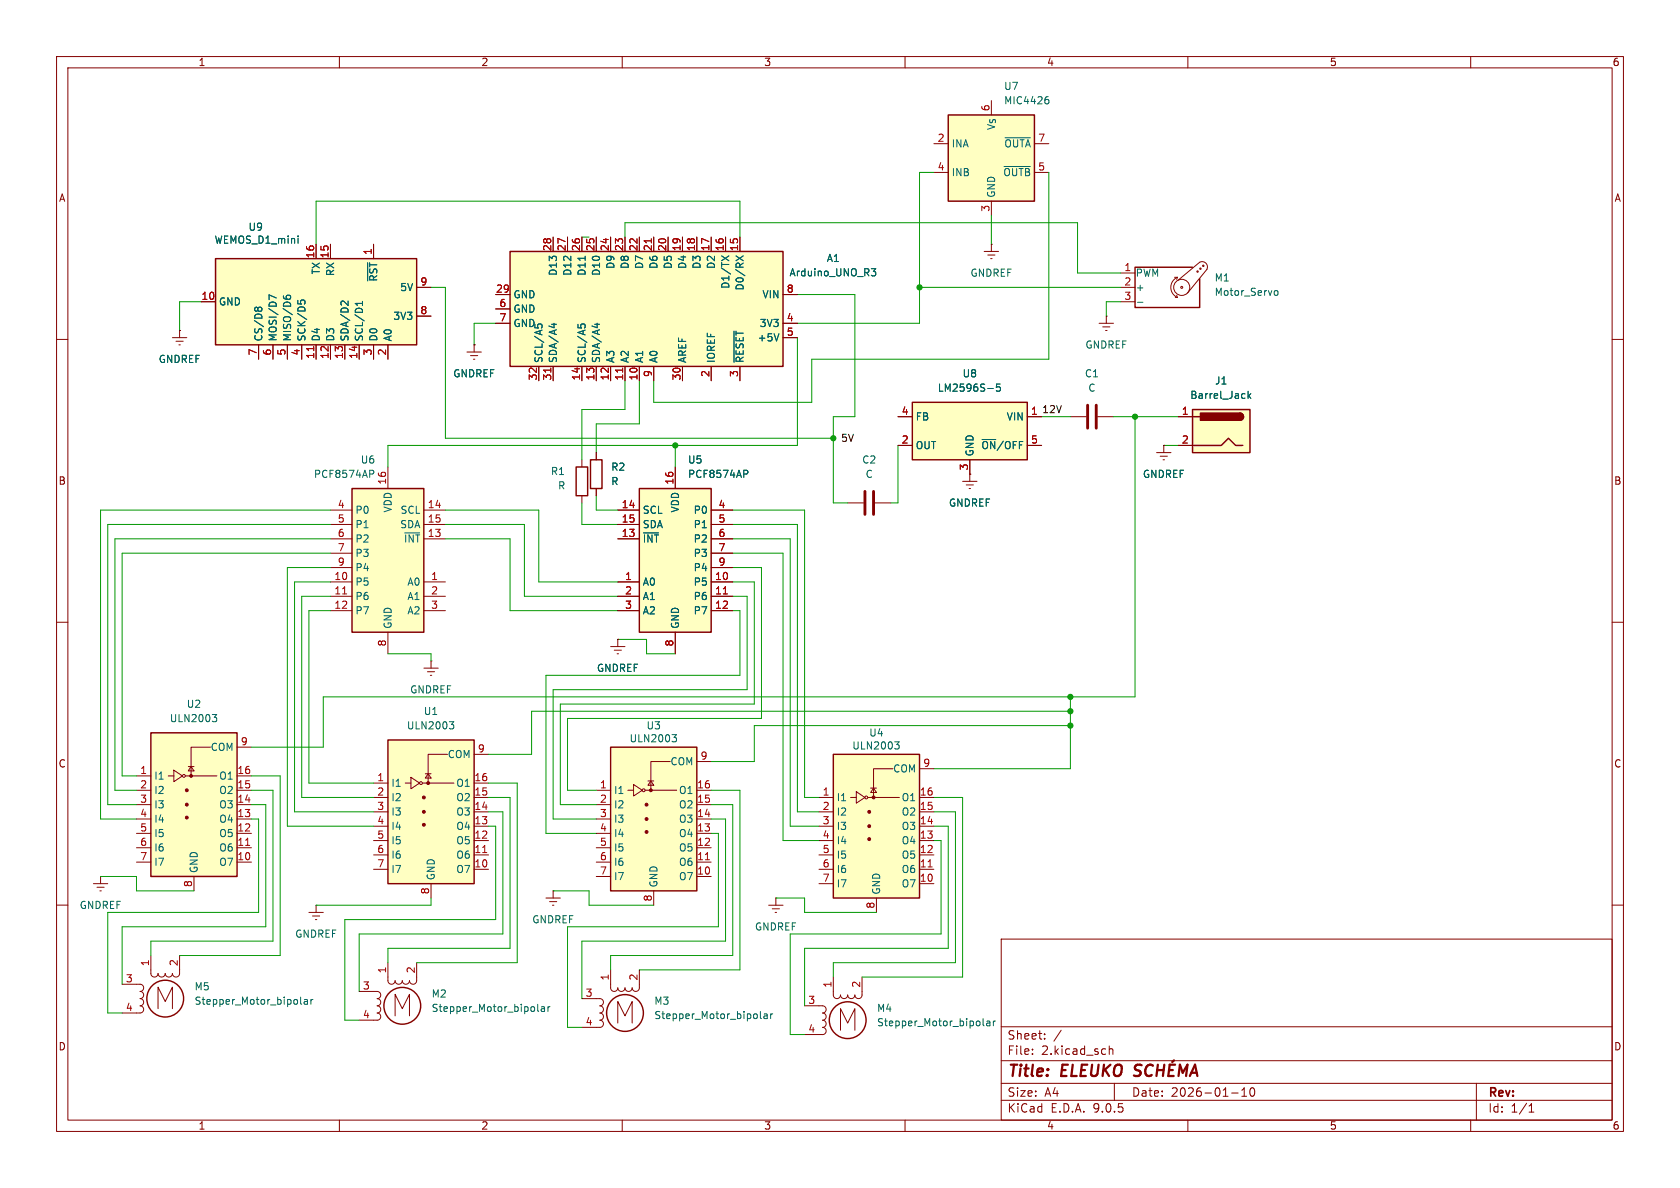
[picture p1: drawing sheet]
<svg xmlns="http://www.w3.org/2000/svg" width="297mm" height="210mm" viewBox="0 0 297 210" stroke-linecap="round" stroke-linejoin="round" font-family="sans-serif">
<g fill="none" stroke="#840000" stroke-width=".18">
<path d="M10 10h277v190h-277zM12 12h273v186h-273zM60 10v2M110 10v2M160 10v2M210 10v2M260 10v2M10 60h2M82.5 62.2h2.6M83.2 62.9h1.3M83.7 63.5h.2M83.8 61h.1"/>
<path d="M83.8 61v1.2M285 60h2M10 110h2M285 110h2M137.2 158.8h.1M137.2 158.8v1.2M10 160h2M135.9 160h2.5M136.5 160.7h1.3M137 161.3h.3M177 166h108v32h-108zM285 160h2"/>
<path d="M60 198v2M110 198v2M160 198v2M177 194.5h108M177 191.5h108M177 187.5h108M177 181.5h108M182.5 186.3v.1M182.5 185.5v.1M184.7 183.6v.1M184.7 182.8v.1M187.6 182.1l-1.3 2"/>
<path d="M196.1 184.9v1.5M196.1 185.5l.2-.1 .4 .1v.9M197 191.5v3M210 198v2M217.7 193.2h1.2M219.5 193.8h.9M219.5 192.7l.5-.4v1.5M221.1 192.4l.2-.1a.81 .81 0 0 1 .6 .6 .81 .81 0 0 1-.3 .8l-.1 .1a.81 .81 0 0 1-.4-1.4zM260 198v2M261 191.5v6.5M270.3 196.6h.9M270.3 195.5l.4-.4v1.5"/>
</g>
<path d="M201.8 188.3a.85 .85 0 0 0-1 .1 .45 .45 0 0 0 .2 .8l.3 .1a.49 .49 0 0 1 .4 .5 .49 .49 0 0 1-.5 .4l-.7-.1M203.8 188.4a.88 .88 0 0 0-1 0 .88 .88 0 0 0-.3 1 .69 .69 0 0 0 .3 .7 .69 .69 0 0 0 .8-.1M204.6 189.2h1.1M204.7 188.2l-.3 2M205.8 188.2l-.2 2M206.7 189.2h.6M207.6 187.4l-.4 .3M207.7 188.2h-.9l-.3 2h1M208.3 190.2l.3-2 .5 1.4 .8-1.4-.2 2M210.3 190.2l1-2 .4 2M210.6 189.6h1" fill="none" stroke="#840000" stroke-width=".4"/>
<path d="M26.7 129.5h15.2v25.4h-15.2z" fill="#ffffc2"/>
<path d="M26.7 129.5h15.2v25.4h-15.2z" fill="none" stroke="#840000" stroke-width=".25"/>
<g fill="none" stroke="#840000" stroke-width=".18">
<path d="M24.1 137.2h2.6M24.1 139.7h2.6M29.7 137.2h1M30.7 136.1l1.6 1.1-1.6 1zM32.8 137.2h5.6M33.3 135.5h1M33.8 135.5l.5 .8h-1zM37.2 132.1h-3.4v5.1M41.9 137.2h2.5M41.9 139.7h2.5M41.9 132.1h2.5M24.1 142.2h2.6"/>
<path d="M24.1 144.8h2.6M24.1 147.3h2.6M24.1 149.9h2.6M24.1 152.4h2.6M34.3 154.9v2.6M41.9 142.2h2.5M41.9 144.8h2.5M41.9 147.3h2.5M41.9 149.9h2.5M41.9 152.4h2.5"/>
<circle cx="32.5" cy="137.2" r=".25"/>
</g>
<g fill="#840000" stroke="#840000" stroke-width=".18">
<circle cx="33" cy="139.7" r=".25"/>
<circle cx="33" cy="142.2" r=".25"/>
<circle cx="33" cy="144.5" r=".25"/>
<circle cx="33.8" cy="137.2" r=".25"/>
</g>
<path d="M43.4 149.4h.7" fill="none" stroke="#a90000" stroke-width=".18"/>
<path d="M37.5 126.3h.8l-.4 .5 .4 .1v.4l-.2 .3h-.4" fill="none" stroke="#006464" stroke-width=".18"/>
<path d="M38.1 45.7h35.6v15.3h-35.6z" fill="#ffffc2"/>
<path d="M38.1 45.7h35.6v15.3h-35.6z" fill="none" stroke="#840000" stroke-width=".25"/>
<g fill="none" stroke="#840000" stroke-width=".18">
<path d="M35.6 53.3h2.5M55.9 43.2v2.5M58.4 43.2v2.5M66 43.2v2.5M73.7 50.8h2.5M73.7 55.9h2.5M45.7 61v2.5M48.3 61v2.5M50.8 61v2.5M53.3 61v2.5M55.9 61v2.5M58.4 61v2.5"/>
<path d="M61 61v2.5M63.5 61v2.5M66 61v2.5M68.6 61v2.5M74.9 118.1h2.6M75.6 118.7h1.2M76.1 119.4h.2M76.2 116.8h.1M76.2 116.8v1.3"/>
</g>
<g fill="none" stroke="#006464" stroke-width=".18">
<path d="M45.6 54.5l-.3-.2-.3 .2v.3M45.6 54.5l.2-.2h.3l.1 .1 .1 .4M45.6 54.5v.3M48.8 52.7l-1.2-.6v.9M50.1 52.3l.1 .4M50.6 52.7v-.3l.2-.2h.5l.1 .5M52.6 53.1v.6M52.7 41.7v.1M52.7 42.2v.8M53.1 53.6v-.3l.3-.3 .5 .2v.4M61.5 53.2v.8l-.9-.8-.3 .1v.5M64.1 53.3v.7"/>
<path d="M64.1 53.6h-1.3l.4 .4M65 46.5v3.1"/>
</g>
<path d="M55.5 61.3v.7" fill="none" stroke="#a90000" stroke-width=".18"/>
<path d="M147.3 133.4h15.3v25.4h-15.3z" fill="#ffffc2"/>
<g fill="none" stroke="#840000" stroke-width=".25">
<path d="M147.3 133.4h15.3v25.4h-15.3z"/>
<circle cx="149.9" cy="180.3" r="3.3"/>
</g>
<g fill="none" stroke="#840000" stroke-width=".18">
<path d="M30.5 59.7h2.5M31.7 58.4h.1M31.7 58.4v1.3M31.1 60.3h1.3M31.6 61h.3M151.4 140l1.5 1-1.5 1zM153.9 139.3h1M154.4 139.3l.5 .8h-1zM157.9 135.9h-3.5v5.1M162.6 135.9h2.5M144.8 141h2.5M144.8 143.5h2.5"/>
<path d="M144.8 146.1h2.5M144.8 148.6h2.5M144.8 151.1h2.5M144.8 153.7h2.5M144.8 156.2h2.5M150.4 141h1M153.4 141h5.6M154.9 158.8v2.5M162.6 141h2.5M162.6 143.5h2.5M162.6 146.1h2.5M162.6 148.6h2.5"/>
<path d="M162.6 151.1h2.5M162.6 153.7h2.5M162.6 156.2h2.5M142.2 177.8h3.2a.64 .64 0 0 1 .7 .6 .64 .64 0 0 1-.7 .7 .63 .63 0 0 1 .7 .6 .63 .63 0 0 1-.7 .6M147.3 172.7v3.2a.64 .64 0 0 0 .7 .6 .64 .64 0 0 0 .6-.6 .64 .64 0 0 0 .6 .6 .64 .64 0 0 0 .7-.6 .64 .64 0 0 0 .6 .6 .64 .64 0 0 0 .6-.6 .64 .64 0 0 0 .7 .6 .64 .64 0 0 0 .6-.6v-3.2M145.4 180.3a.64 .64 0 0 1 .7 .7 .64 .64 0 0 1-.7 .6 .63 .63 0 0 1 .7 .7 .63 .63 0 0 1-.7 .6h-3.2M148.6 182.1v-3.8l1.3 2.5 1.2-2.5v3.8"/>
<circle cx="153.2" cy="141" r=".25"/>
</g>
<g fill="#840000" stroke="#840000" stroke-width=".18">
<circle cx="153.7" cy="143.5" r=".25"/>
<circle cx="153.7" cy="146" r=".25"/>
<circle cx="153.7" cy="148.3" r=".25"/>
<circle cx="154.4" cy="141" r=".25"/>
</g>
<path d="M164.1 153.3h.7" fill="none" stroke="#a90000" stroke-width=".18"/>
<path d="M158.2 131.1h.8l-.5 .5 .4 .1 .1 .5-.3 .2h-.3M173.8 180.1v1.1l.2 .1M174.5 180.6h.4l.1 .7M175 180.8l-.4 .1-.2 .1 .2 .3h.4M175.6 180.5v.8M176 180.5l-.4 .2" fill="none" stroke="#006464" stroke-width=".18"/>
<path d="M62.2 86.4h12.7v25.4h-12.7z" fill="#ffffc2"/>
<g fill="none" stroke="#840000" stroke-width=".25">
<path d="M62.2 86.4h12.7v25.4h-12.7z"/>
<circle cx="29.2" cy="176.5" r="3.3"/>
</g>
<g fill="none" stroke="#840000" stroke-width=".18">
<path d="M58.4 90.2h3.8M58.4 92.7h3.8M58.4 95.3h3.8M58.4 97.8h3.8M68.6 82.6v3.8M74.9 90.2h3.8M74.9 92.7h3.8M74.9 95.3h3.8M58.4 102.9h3.8M58.4 105.4h3.8M58.4 108h3.8M58.4 100.3h3.8"/>
<path d="M68.6 111.8v3.8M74.9 102.9h3.8M74.9 105.4h3.8M74.9 108h3.8M16.5 156.2h2.5M17.1 156.8h1.3M17.7 157.5h.2M17.8 154.9h.1M17.8 154.9v1.3M21.6 174h3.2a.64 .64 0 0 1 .6 .6 .64 .64 0 0 1-.6 .7 .64 .64 0 0 1 .6 .6 .64 .64 0 0 1-.6 .6 .64 .64 0 0 1 .6 .7 .64 .64 0 0 1-.6 .6 .64 .64 0 0 1 .6 .6 .64 .64 0 0 1-.6 .7h-3.2M26.7 168.9v3.2a.64 .64 0 0 0 .6 .6 .64 .64 0 0 0 .6-.6 .64 .64 0 0 0 .7 .6 .64 .64 0 0 0 .6-.6 .64 .64 0 0 0 .6 .6 .64 .64 0 0 0 .7-.6 .64 .64 0 0 0 .6 .6 .64 .64 0 0 0 .6-.6v-3.2M27.9 178.3v-3.8l1.3 2.5 1.3-2.5v3.8"/>
<path d="M54.6 161.3h2.5M55.2 161.9h1.3M55.8 162.6h.2M55.9 160h.1M55.9 160v1.3"/>
</g>
<path d="M60.6 105h.7" fill="none" stroke="#a90000" stroke-width=".18"/>
<path d="M65.4 83.1h.4l.3 .3-.1 .3-.6 .1M53.1 176.3v1l.2 .2M53.8 176.7h.5l.1 .8M54.4 177h-.5l-.1 .2 .1 .3h.5M55 176.7v.8M55.3 176.7l-.3 .2" fill="none" stroke="#006464" stroke-width=".18"/>
<path d="M90.2 44.5h48.2v20.3h-48.2z" fill="#ffffc2"/>
<path d="M90.2 44.5h48.2v20.3h-48.2z" fill="none" stroke="#840000" stroke-width=".25"/>
<g fill="none" stroke="#840000" stroke-width=".18">
<path d="M87.6 52.1h2.6M87.6 54.6h2.6M87.6 57.2h2.6M97.8 41.9v2.6M100.3 41.9v2.6M102.9 41.9v2.6M105.4 41.9v2.6M107.9 41.9v2.6M110.5 41.9v2.6M113 41.9v2.6M115.6 41.9v2.6M118.1 41.9v2.6"/>
<path d="M120.6 41.9v2.6M123.2 41.9v2.6M125.7 41.9v2.6M128.3 41.9v2.6M130.8 41.9v2.6M138.4 52.1h2.6M138.4 57.2h2.6M138.4 59.7h2.6M95.2 64.8v2.5M97.8 64.8v2.5M102.9 64.8v2.5M105.4 64.8v2.5"/>
<path d="M107.9 64.8v2.5M110.5 64.8v2.5M113 64.8v2.5M115.6 64.8v2.5M120.6 64.8v2.5M125.7 64.8v2.5M130.8 64.8v2.5"/>
</g>
<g fill="none" stroke="#006464" stroke-width=".18">
<path d="M95.1 57.4l.2-.1h.4l.1 .5M97.5 57.3h.9M97.9 57.1v.8M102.2 57.3v.6M102.7 57.8v-.3l.2-.2 .5 .1v.4M103.4 45.3v.7M105.1 57.3h.9M105.6 57.1v.8M127.6 45.2l1.2 .9M128.8 45.2l-1.2 .9M129.8 58.5v5.5M130.1 45.2l1.3 .9"/>
<path d="M131.4 45.2l-1.3 .9M137.7 59l-.4 1.3M154 47.5h.8l-.4 .5 .4 .1v.4l-.2 .3h-.4"/>
</g>
<path d="M115.2 42.2v.7M97.4 65.1v.7M110.1 65.1v.7" fill="none" stroke="#a90000" stroke-width=".18"/>
<path d="M113 86.4h12.7v25.4h-12.7z" fill="#ffffc2"/>
<path d="M101.9 82.6h2v5h-2zM104.4 81.3h2v5.1h-2zM113 86.4h12.7v25.4h-12.7z" fill="none" stroke="#840000" stroke-width=".25"/>
<g fill="none" stroke="#840000" stroke-width=".18">
<path d="M102.9 81.3v1.3M102.9 87.6v1.3M105.4 80v1.3M105.4 86.4v1.2M109.2 90.2h3.8M109.2 92.7h3.8M109.2 95.3h3.8M119.4 82.6v3.8M125.7 90.2h3.8M125.7 92.7h3.8M125.7 95.3h3.8M125.7 97.8h3.8"/>
<path d="M149.9 88.9h2.8M154.7 88.9h2.8M107.9 114.3h2.6M108.6 114.9h1.3M109.1 115.6h.2M109.2 113h.1M109.2 102.9h3.8M109.2 105.4h3.8M109.2 108h3.8M109.2 113v1.3M119.4 111.8v3.8M125.7 102.9h3.8"/>
<path d="M125.7 105.4h3.8M125.7 108h3.8M125.7 100.3h3.8"/>
</g>
<path d="M127.9 105h.7" fill="none" stroke="#a90000" stroke-width=".18"/>
<path d="M131.5 83.1h.5l.2 .3-.1 .3-.6 .1" fill="none" stroke="#006464" stroke-width=".18"/>
<path d="M152.9 86.9v4M154.4 86.9v4" fill="none" stroke="#840000" stroke-width=".51"/>
<path d="M68.6 130.8h15.2v25.4h-15.2z" fill="#ffffc2"/>
<g fill="none" stroke="#840000" stroke-width=".25">
<path d="M68.6 130.8h15.2v25.4h-15.2z"/>
<circle cx="71.1" cy="177.8" r="3.3"/>
<circle cx="110.5" cy="179.1" r="3.3"/>
</g>
<g fill="none" stroke="#840000" stroke-width=".18">
<path d="M66 138.4h2.6M71.6 138.4h1M72.6 137.4l1.6 1-1.6 1zM74.7 138.4h5.6M75.2 136.8h1M75.7 136.8l.5 .7h-1zM79.1 133.4h-3.4v5M83.8 138.4h2.6M83.8 133.4h2.6M66 141h2.6M66 143.5h2.6M66 146.1h2.6"/>
<path d="M66 148.6h2.6M66 151.1h2.6M66 153.7h2.6M76.2 156.2v2.6M83.8 141h2.6M83.8 143.5h2.6M83.8 146.1h2.6M83.8 148.6h2.6M83.8 151.1h2.6M83.8 153.7h2.6M63.5 175.3h3.2a.64 .64 0 0 1 .6 .6 .64 .64 0 0 1-.6 .6 .63 .63 0 0 1 .6 .7 .63 .63 0 0 1-.6 .6 .63 .63 0 0 1 .6 .6 .63 .63 0 0 1-.6 .7 .63 .63 0 0 1 .6 .6 .63 .63 0 0 1-.6 .6M68.6 170.2v3.2a.64 .64 0 0 0 .6 .6 .64 .64 0 0 0 .6-.6 .64 .64 0 0 0 .7 .6 .64 .64 0 0 0 .6-.6 .64 .64 0 0 0 .7 .6 .64 .64 0 0 0 .6-.6 .64 .64 0 0 0 .6 .6 .64 .64 0 0 0 .7-.6v-3.2"/>
<path d="M69.8 179.6v-3.8l1.3 2.5 1.3-2.5v3.8M102.9 176.5h3.1a.64 .64 0 0 1 .7 .7 .64 .64 0 0 1-.7 .6 .63 .63 0 0 1 .7 .6 .63 .63 0 0 1-.7 .7 .63 .63 0 0 1 .7 .6 .63 .63 0 0 1-.7 .6M107.9 171.5v3.1a.64 .64 0 0 0 .7 .7 .64 .64 0 0 0 .6-.7 .64 .64 0 0 0 .7 .7 .64 .64 0 0 0 .6-.7 .64 .64 0 0 0 .6 .7 .64 .64 0 0 0 .7-.7 .64 .64 0 0 0 .6 .7 .64 .64 0 0 0 .6-.7v-3.1M63.5 180.3h3.2M106 180.3a.64 .64 0 0 1 .7 .7 .64 .64 0 0 1-.7 .6h-3.1M109.2 180.8v-3.8l1.3 2.6 1.3-2.6v3.8"/>
<circle cx="74.4" cy="138.4" r=".25"/>
</g>
<g fill="#840000" stroke="#840000" stroke-width=".18">
<circle cx="74.9" cy="141" r=".25"/>
<circle cx="74.9" cy="143.5" r=".25"/>
<circle cx="74.9" cy="145.8" r=".25"/>
<circle cx="75.7" cy="138.4" r=".25"/>
</g>
<path d="M85.3 150.7h.8" fill="none" stroke="#a90000" stroke-width=".18"/>
<path d="M79.4 127.6h.8l-.4 .5 .4 .1v.4l-.2 .2h-.4M95.1 177.5v1.1l.1 .2M95.7 178h.5l.1 .8M96.3 178.3h-.5l-.1 .2 .1 .3 .5-.1M96.9 178v.8M97.2 178l-.3 .2M134.4 178.8v1.1l.2 .2M135.1 179.3h.5v.8M135.6 179.5l-.4 .1-.2 .2 .2 .3 .4-.1M136.2 179.2v.9M136.6 179.2l-.4 .3" fill="none" stroke="#006464" stroke-width=".18"/>
<path d="M107.9 132.1h15.3v25.4h-15.3z" fill="#ffffc2"/>
<path d="M107.9 132.1h15.3v25.4h-15.3z" fill="none" stroke="#840000" stroke-width=".25"/>
<g fill="none" stroke="#840000" stroke-width=".18">
<path d="M205.7 78.7h.1M205.7 78.7v1.3M170.2 85.1h2.5M170.8 85.7h1.3M171.3 86.4h.3M171.4 83.8h.1M171.4 83.8v1.3M204.5 80h2.5M205.1 80.6h1.3M205.6 81.3h.3M105.4 139.7h2.5M111 139.7h1"/>
<path d="M112 138.7l1.5 1-1.5 1zM114 139.7h5.6M114.6 138h1M115.1 138l.5 .8h-1zM118.5 134.6h-3.4v5.1M123.2 139.7h2.5M123.2 134.6h2.5M96.5 158.8h2.6M97.2 159.4h1.2M97.8 157.5h.1M97.8 157.5v1.3M105.4 142.2h2.5"/>
<path d="M105.4 144.8h2.5M105.4 147.3h2.5M105.4 149.9h2.5M105.4 152.4h2.5M105.4 154.9h2.5M115.6 157.5v2.5M123.2 142.2h2.5M123.2 144.8h2.5M123.2 147.3h2.5M123.2 149.9h2.5M123.2 152.4h2.5M123.2 154.9h2.5"/>
<path d="M97.7 160h.2"/>
<circle cx="113.8" cy="139.7" r=".25"/>
</g>
<g fill="#840000" stroke="#840000" stroke-width=".18">
<circle cx="114.3" cy="142.2" r=".25"/>
<circle cx="114.3" cy="144.8" r=".25"/>
<circle cx="114.3" cy="147.1" r=".25"/>
<circle cx="115.1" cy="139.7" r=".25"/>
</g>
<path d="M124.7 152h.7" fill="none" stroke="#a90000" stroke-width=".18"/>
<path d="M118.8 129.9h.8l-.4 .4 .3 .2 .1 .4-.3 .2h-.3" fill="none" stroke="#006464" stroke-width=".18"/>
<path d="M210.8 72.4h10.2v7.6h-10.2z" fill="#ffffc2"/>
<path d="M210.8 47.2h-10.1v7.2h11.4v-5.1M210.8 72.4h10.2v7.6h-10.2zM210.8 78.7h5.1l1.3-1.2 1.2 1.2h1.3M210.8 73.7h1.3M219.2 73a.64 .64 0 0 1 .6 .7 .64 .64 0 0 1-.6 .6" fill="none" stroke="#840000" stroke-width=".25"/>
<g fill="#840000" stroke="#840000" stroke-width=".25">
<path d="M219.2 73a.64 .64 0 0 1 .6 .7 .64 .64 0 0 1-.6 .6z"/>
<path d="M212.2 73h7v1.3h-7z"/>
</g>
<g fill="none" stroke="#840000" stroke-width=".18">
<path d="M174 44.5h2.5M174.6 45.1h1.3M175.1 45.7h.3M175.3 43.2h.1M175.3 43.2v1.3M194.3 57.2h2.5M194.9 57.8h1.3M195.5 58.4h.2M195.6 55.9h.1M195.6 55.9v1.3M198.1 48.3h2.6M198.1 50.8h2.6"/>
<path d="M198.1 53.3h2.6M207.6 49h.6M207.8 52.6h.4M208 52.2l.2 .4M208.2 49a1.94 1.94 0 0 0-1.2 1.8 1.94 1.94 0 0 0 1.2 1.8M208.2 49l-.2 .4M213.4 47.6a.94 .94 0 0 0-.2-1.1 .94 .94 0 0 0-1.1-.1l-3.8 3.1M213.4 47.6l-3.5 4.2M189.2 73.7h2.8M194.1 73.7h2.7M208.3 73.7h2.5M208.3 78.7h2.5"/>
<circle cx="208.9" cy="50.8" r=".18"/>
<circle cx="208.9" cy="50.8" r="1.42"/>
<circle cx="211.7" cy="48" r=".13"/>
<circle cx="212.2" cy="47.5" r=".13"/>
<circle cx="212.7" cy="47" r=".13"/>
</g>
<path d="M201.1 53.4h1M225.3 51.6l.2-.2h.3l.1 .2-.1 .6h-.3l-.2-.2M220.6 69.2v1.2M220.8 69.9l.3 .5M221.1 69.6l-.5 .5" fill="none" stroke="#006464" stroke-width=".18"/>
<path d="M192.3 71.6v4.1M193.8 71.6v4.1" fill="none" stroke="#840000" stroke-width=".51"/>
<path d="M167.6 20.3h15.3v15.3h-15.3z" fill="#ffffc2"/>
<path d="M167.6 20.3h15.3v15.3h-15.3z" fill="none" stroke="#840000" stroke-width=".25"/>
<path d="M175.3 17.8v2.5M165.1 25.4h2.5M165.1 30.5h2.5M175.3 35.6v2.5M182.9 25.4h2.5M182.9 30.5h2.5" fill="none" stroke="#840000" stroke-width=".18"/>
<path d="M185 17.6h.2l.2 .2v.4l-.4 .2M185.1 17.1h.2M177.5 29.4h4.6M177.7 24.4h4.4" fill="none" stroke="#006464" stroke-width=".18"/>
<path d="M161.3 71.1h20.3v10.2h-20.3z" fill="#ffffc2"/>
<path d="M161.3 71.1h20.3v10.2h-20.3z" fill="none" stroke="#840000" stroke-width=".25"/>
<g fill="none" stroke="#840000" stroke-width=".18">
<path d="M31.7 58.4h.1M35.6 53.3h2.5M55.9 43.2v2.5M58.4 43.2v2.5M66 43.2v2.5M73.7 50.8h2.5M73.7 55.9h2.5M87.6 52.1h2.6M87.6 54.6h2.6M87.6 57.2h2.6M97.8 41.9v2.6M100.3 41.9v2.6"/>
<path d="M102.9 41.9v2.6M105.4 41.9v2.6M107.9 41.9v2.6M110.5 41.9v2.6M113 41.9v2.6M115.6 41.9v2.6M118.1 41.9v2.6M120.6 41.9v2.6M123.2 41.9v2.6M125.7 41.9v2.6M128.3 41.9v2.6M130.8 41.9v2.6"/>
<path d="M138.4 52.1h2.6M138.4 57.2h2.6M138.4 59.7h2.6M45.7 61v2.5M48.3 61v2.5M50.8 61v2.5M53.3 61v2.5M55.9 61v2.5M58.4 61v2.5M61 61v2.5M63.5 61v2.5M66 61v2.5"/>
<path d="M68.6 61v2.5M83.8 61h.1M95.2 64.8v2.5M97.8 64.8v2.5M102.9 64.8v2.5M105.4 64.8v2.5M107.9 64.8v2.5M110.5 64.8v2.5M113 64.8v2.5M115.6 64.8v2.5M120.6 64.8v2.5M125.7 64.8v2.5"/>
<path d="M130.8 64.8v2.5M158.7 73.7h2.6M158.7 78.7h2.6M181.6 73.7h2.5M181.6 78.7h2.5M205.7 78.7h.1M208.3 73.7h2.5M208.3 78.7h2.5M105.4 80v1.3M105.4 86.4v1.2M109.2 90.2h3.8M109.2 92.7h3.8"/>
<path d="M109.2 95.3h3.8M119.4 82.6v3.8M125.7 90.2h3.8M125.7 92.7h3.8M125.7 95.3h3.8M125.7 97.8h3.8M171.4 83.8h.1M171.4 81.3v2.5M109.2 113h.1M109.2 102.9h3.8M109.2 105.4h3.8M109.2 108h3.8"/>
<path d="M119.4 111.8v3.8M125.7 102.9h3.8M125.7 105.4h3.8M125.7 108h3.8M125.7 100.3h3.8"/>
</g>
<g fill="none" stroke="#006464" stroke-width=".18">
<path d="M45.6 54.5l-.3-.2-.3 .2v.3M45.6 54.5l.2-.2h.3l.1 .1 .1 .4M45.6 54.5v.3M48.8 52.7l-1.2-.6v.9M50.1 52.3l.1 .4M50.6 52.7v-.3l.2-.2h.5l.1 .5M52.6 53.1v.6M52.7 41.7v.1M52.7 42.2v.8M53.1 53.6v-.3l.3-.3 .5 .2v.4M61.5 53.2v.8l-.9-.8-.3 .1v.5M64.1 53.3v.7"/>
<path d="M64.1 53.6h-1.3l.4 .4M65 46.5v3.1M95.1 57.4l.2-.1h.4l.1 .5M97.5 57.3h.9M97.9 57.1v.8M102.2 57.3v.6M102.7 57.8v-.3l.2-.2 .5 .1v.4M103.4 45.3v.7M105.1 57.3h.9M105.6 57.1v.8M127.6 45.2l1.2 .9M128.8 45.2l-1.2 .9"/>
<path d="M129.8 58.5v5.5M130.1 45.2l1.3 .9M131.4 45.2l-1.3 .9M137.7 59l-.4 1.3M154 47.5h.8l-.4 .5 .4 .1v.4l-.2 .3h-.4M174.6 68.7h1M176.8 67.9h-.6l-.1 .6 .2-.1h.4l.2 .2-.1 .4-.2 .2-.5-.2M220.6 69.2v1.2M220.8 69.9l.3 .5M221.1 69.6l-.5 .5M131.5 83.1h.5l.2 .3-.1 .3-.6 .1"/>
</g>
<g fill="none" stroke="#009600" stroke-width=".18">
<path d="M165.1 30.5h-2.5v26.7h-21.6M175.3 38.1v5.1M185.4 30.5v33h-41.9v7.6h-27.9v-3.8M35.6 53.3h-3.9v5.1M76.2 50.8h2.5v26.7h68.6M87.6 57.2h-3.8v3.8M102.9 41.9h1.2M110.5 41.9v-2.5h80v8.9h7.6M130.8 41.9v-6.3h-74.9v7.6M141 59.7v19h-72.4v3.9M141 52.1h10.1v21.6h-3.8v15.2h2.6M162.6 50.8h35.5"/>
<path d="M198.1 53.3h-2.5v2.6M110.5 67.3v5.1h-7.6v8.9M113 67.3v7.6h-7.6v5.1M119.4 78.7v3.9M158.7 78.7v10.2h-1.2M184.1 73.7h5.1M196.8 73.7h11.5M200.7 73.7v49.5h-143.6v8.9h-12.7M205.7 78.7h2.6M58.4 90.2h-40.6v54.6h6.3M58.4 92.7h-39.4v49.5h5.1M58.4 97.8h-36.8v39.4h2.5"/>
<path d="M58.4 95.3h-38.1v44.4h3.8M78.7 92.7h14v12.7h16.5M78.7 95.3h11.5v12.7h19M78.7 90.2h16.5v12.7h14M102.9 88.9v3.8h6.3M105.4 87.6v2.6h3.8M129.5 90.2h12.7v50.8h2.6M129.5 97.8h8.9v50.8h6.4M129.5 95.3h10.2v50.8h5.1M129.5 92.7h11.5v50.8h3.8M58.4 105.4h-5.1v35.6h12.7M58.4 100.3h-7.6v45.8h15.2"/>
<path d="M58.4 102.9h-6.3v40.6h13.9M58.4 108h-3.8v30.4h11.4M68.6 115.6h7.6v1.2M109.2 113h5.1v2.6h5.1M129.5 105.4h2.6v16.5h-34.3v22.9h7.6M129.5 100.3h5.1v26.7h-34.3v12.7h5.1M129.5 102.9h3.8v21.6h-34.2v17.7h6.3M129.5 108h1.3v11.4h-34.3v27.9h8.9M44.4 137.2h5.1v31.7h-17.8M44.4 139.7h3.9v26.7h-21.6v2.5M86.4 138.4h5v31.8h-17.7M125.7 139.7h5.1v31.8h-17.8"/>
<path d="M189.2 125.7h-95.2v7.7h-7.6M189.2 128.3h-55.9v6.3h-7.6M189.2 123.2v12.7h-24.1M17.8 154.9h6.3v2.6h10.2M44.4 142.2h2.6v21.6h-25.4v10.2M44.4 144.8h1.3v16.5h-26.7v17.8h2.6M76.2 158.8v1.2h-20.3M86.4 141h3.8v26.6h-21.6v2.6M86.4 146.1h1.2v16.5h-26.6v17.7h2.5M86.4 143.5h2.5v21.6h-25.4v10.2M97.8 157.5h6.3v2.5h11.5M125.7 147.3h1.3v16.5h-26.7v17.8h2.6"/>
<path d="M125.7 142.2h3.8v26.7h-21.6v2.6M125.7 144.8h2.6v21.6h-25.4v10.1M137.2 158.8h5v2.5h12.7M165.1 143.5h3.8v26.7h-21.6v2.5M165.1 141h5.1v31.7h-17.8M165.1 148.6h1.3v16.5h-26.7v17.8h2.5M165.1 146.1h2.5v21.5h-25.4v10.2"/>
</g>
<path d="M115.2 42.2v.7M55.5 61.3v.7M97.4 65.1v.7M110.1 65.1v.7M127.9 105h.7" fill="none" stroke="#a90000" stroke-width=".18"/>
<g fill="#009600" stroke="#009600" stroke-width=".18">
<circle cx="189.2" cy="125.7" r=".46"/>
<circle cx="189.2" cy="128.3" r=".46"/>
<circle cx="200.7" cy="73.7" r=".46"/>
<circle cx="162.6" cy="50.8" r=".46"/>
<circle cx="189.2" cy="123.2" r=".46"/>
<circle cx="147.3" cy="77.5" r=".46"/>
<circle cx="119.4" cy="78.7" r=".46"/>
</g>
<g font-size="2.8" fill="#840000">
<text x="178" y="190.9">Title:</text>
<text x="187.7" y="190.9">ELEUKO</text>
</g>
<g font-size="2.1" fill="#840000">
<text x="178" y="184">Sheet:</text>
<text x="178" y="186.7">File:</text>
<text x="184.1" y="186.7">2.kicad_sch</text>
<text x="178" y="196.9">KiCad</text>
<text x="178" y="194.1">Size:</text>
<text x="184.7" y="194.1">A4</text>
<text x="185.7" y="196.9">E.D.A.</text>
<text x="193.3" y="196.9">9.0.5</text>
<text x="200" y="194.1">Date:</text>
<text x="207" y="194.1">2026-01-10</text>
<text x="263" y="194.3">Rev:</text>
<text x="263" y="196.9">Id:</text>
<text x="267.1" y="196.9">1/1</text>
</g>
<g font-size="1.8" fill="#840000">
<text x="35" y="11.9">1</text>
<text x="85" y="11.9">2</text>
<text x="135" y="11.9">3</text>
<text x="185" y="11.9">4</text>
<text x="235" y="11.9">5</text>
<text x="285" y="11.9">6</text>
<text x="10.3" y="35.9">A</text>
<text x="285.3" y="35.9">A</text>
<text x="10.3" y="85.9">B</text>
<text x="285.3" y="85.9">B</text>
<text x="10.3" y="135.9">C</text>
<text x="285.3" y="135.9">C</text>
<text x="10.3" y="185.9">D</text>
<text x="285.3" y="185.9">D</text>
<text x="35" y="199.9">1</text>
<text x="85" y="199.9">2</text>
<text x="135" y="199.9">3</text>
<text x="185" y="199.9">4</text>
<text x="235" y="199.9">5</text>
<text x="285" y="199.9">6</text>
</g>
<g font-size="1.8" fill="#006464">
<text x="177.4" y="16.1">U7</text>
<text x="176.1" y="23.1" transform="rotate(-90 176.1 23.1)">V_{S}</text>
<text x="177.4" y="18.6">MIC4426</text>
<text x="168.1" y="26.3">INA</text>
<text x="177.5" y="26.3">~{OUTA}</text>
<text x="168.1" y="31.3">INB</text>
<text x="176.1" y="35.1" transform="rotate(-90 176.1 35.1)">GND</text>
<text x="177.3" y="31.3">~{OUTB}</text>
<text x="43.8" y="41">U9</text>
<text x="37.8" y="43.3">WEMOS_D1_mini</text>
<text x="108.8" y="47.6" transform="rotate(-90 108.8 47.6)">D9</text>
<text x="111.4" y="47.6" transform="rotate(-90 111.4 47.6)">D8</text>
<text x="113.9" y="47.6" transform="rotate(-90 113.9 47.6)">D7</text>
<text x="116.4" y="47.6" transform="rotate(-90 116.4 47.6)">D6</text>
<text x="119" y="47.6" transform="rotate(-90 119 47.6)">D5</text>
<text x="121.5" y="47.6" transform="rotate(-90 121.5 47.6)">D4</text>
<text x="124.1" y="47.6" transform="rotate(-90 124.1 47.6)">D3</text>
<text x="126.6" y="47.6" transform="rotate(-90 126.6 47.6)">D2</text>
<text x="146.1" y="46.5">A1</text>
<text x="56.7" y="48.6" transform="rotate(-90 56.7 48.6)">TX</text>
<text x="59.3" y="48.9" transform="rotate(-90 59.3 48.9)">RX</text>
<text x="66.9" y="49.9" transform="rotate(-90 66.9 49.9)">~{RST}</text>
<text x="70.7" y="51.7">5V</text>
<text x="90.7" y="52.9">GND</text>
<text x="98.7" y="48.9" transform="rotate(-90 98.7 48.9)">D13</text>
<text x="101.2" y="48.9" transform="rotate(-90 101.2 48.9)">D12</text>
<text x="103.7" y="48.9" transform="rotate(-90 103.7 48.9)">D11</text>
<text x="106.3" y="48.9" transform="rotate(-90 106.3 48.9)">D10</text>
<text x="129.1" y="51.1" transform="rotate(-90 129.1 51.1)">D1/TX</text>
<text x="131.7" y="51.5" transform="rotate(-90 131.7 51.5)">D0/RX</text>
<text x="134.7" y="52.9">VIN</text>
<text x="139.5" y="49.1">Arduino_UNO_R3</text>
<text x="171.5" y="49.1">GNDREF</text>
<text x="200.7" y="49.1">PWM</text>
<text x="200.7" y="51.7">+</text>
<text x="214.6" y="50">M1</text>
<text x="214.6" y="52.5">Motor_Servo</text>
<text x="38.6" y="54.2">GND</text>
<text x="69.4" y="56.7">3V3</text>
<text x="90.7" y="55.5">GND</text>
<text x="90.7" y="58">GND</text>
<text x="134.2" y="58">3V3</text>
<text x="28" y="64.4">GNDREF</text>
<text x="46.6" y="60.5" transform="rotate(-90 46.6 60.5)">CS/D8</text>
<text x="49.1" y="60.5" transform="rotate(-90 49.1 60.5)">MOSI/D7</text>
<text x="51.7" y="60.5" transform="rotate(-90 51.7 60.5)">MISO/D6</text>
<text x="54.2" y="60.5" transform="rotate(-90 54.2 60.5)">SCK/D5</text>
<text x="56.7" y="60.5" transform="rotate(-90 56.7 60.5)">D4</text>
<text x="59.3" y="60.5" transform="rotate(-90 59.3 60.5)">D3</text>
<text x="61.8" y="60.5" transform="rotate(-90 61.8 60.5)">SDA/D2</text>
<text x="64.4" y="60.5" transform="rotate(-90 64.4 60.5)">SCL/D1</text>
<text x="66.9" y="60.5" transform="rotate(-90 66.9 60.5)">D0</text>
<text x="69.4" y="60.5" transform="rotate(-90 69.4 60.5)">A0</text>
<text x="96.1" y="64.3" transform="rotate(-90 96.1 64.3)">SCL/A5</text>
<text x="98.7" y="64.3" transform="rotate(-90 98.7 64.3)">SDA/A4</text>
<text x="103.7" y="64.3" transform="rotate(-90 103.7 64.3)">SCL/A5</text>
<text x="106.3" y="64.3" transform="rotate(-90 106.3 64.3)">SDA/A4</text>
<text x="108.8" y="64.3" transform="rotate(-90 108.8 64.3)">A3</text>
<text x="111.4" y="64.3" transform="rotate(-90 111.4 64.3)">A2</text>
<text x="113.9" y="64.3" transform="rotate(-90 113.9 64.3)">A1</text>
<text x="116.4" y="64.3" transform="rotate(-90 116.4 64.3)">A0</text>
<text x="121.5" y="64.3" transform="rotate(-90 121.5 64.3)">AREF</text>
<text x="126.6" y="64.3" transform="rotate(-90 126.6 64.3)">IOREF</text>
<text x="131.7" y="64.3" transform="rotate(-90 131.7 64.3)">~{RESET}</text>
<text x="133.8" y="60.6">+5V</text>
<text x="191.8" y="61.8">GNDREF</text>
<text x="80" y="66.9">GNDREF</text>
<text x="165.7" y="69.4">LM2596S-5</text>
<text x="170.1" y="66.9">U8</text>
<text x="191.7" y="66.9">C1</text>
<text x="192.3" y="69.4">C</text>
<text x="210.3" y="70.7">Barrel_Jack</text>
<text x="214.7" y="68.2">J1</text>
<text x="161.8" y="74.5">FB</text>
<text x="177.9" y="74.5">VIN</text>
<text x="63.7" y="82.1">U6</text>
<text x="108" y="83.4">R2</text>
<text x="121.5" y="82.1">U5</text>
<text x="152.3" y="82.1">C2</text>
<text x="161.8" y="79.6">OUT</text>
<text x="172.3" y="80.8" transform="rotate(-90 172.3 80.8)">GND</text>
<text x="173.4" y="79.6">~{ON}/OFF</text>
<text x="55.4" y="84.7">PCF8574AP</text>
<text x="97.3" y="84.2">R1</text>
<text x="98.6" y="86.7">R</text>
<text x="108" y="86">R</text>
<text x="121.5" y="84.7">PCF8574AP</text>
<text x="152.9" y="84.7">C</text>
<text x="167.7" y="89.8">GNDREF</text>
<text x="201.9" y="84.7">GNDREF</text>
<text x="62.7" y="91">P0</text>
<text x="62.7" y="93.6">P1</text>
<text x="69.4" y="90.7" transform="rotate(-90 69.4 90.7)">VDD</text>
<text x="70.7" y="93.6">SDA</text>
<text x="70.7" y="91">SCL</text>
<text x="113.5" y="91">SCL</text>
<text x="113.5" y="93.6">SDA</text>
<text x="120.2" y="90.7" transform="rotate(-90 120.2 90.7)">VDD</text>
<text x="122.5" y="91">P0</text>
<text x="122.5" y="93.6">P1</text>
<text x="62.7" y="96.1">P2</text>
<text x="62.7" y="98.7">P3</text>
<text x="62.7" y="101.2">P4</text>
<text x="71.3" y="96.1">~{INT}</text>
<text x="113.5" y="96.1">~{INT}</text>
<text x="122.5" y="96.1">P2</text>
<text x="122.5" y="98.7">P3</text>
<text x="122.5" y="101.2">P4</text>
<text x="62.7" y="103.7">P5</text>
<text x="62.7" y="106.3">P6</text>
<text x="71.9" y="103.7">A0</text>
<text x="71.9" y="106.3">A1</text>
<text x="113.5" y="103.7">A0</text>
<text x="113.5" y="106.3">A1</text>
<text x="122.5" y="103.7">P5</text>
<text x="122.5" y="106.3">P6</text>
<text x="62.7" y="108.8">P7</text>
<text x="69.4" y="111.3" transform="rotate(-90 69.4 111.3)">GND</text>
<text x="71.9" y="108.8">A2</text>
<text x="113.5" y="108.8">A2</text>
<text x="120.2" y="111.3" transform="rotate(-90 120.2 111.3)">GND</text>
<text x="122.5" y="108.8">P7</text>
<text x="105.4" y="119">GNDREF</text>
<text x="32.9" y="125.3">U2</text>
<text x="72.4" y="122.8">GNDREF</text>
<text x="29.9" y="127.9">ULN2003</text>
<text x="71.8" y="129.1">ULN2003</text>
<text x="74.8" y="126.6">U1</text>
<text x="111.2" y="131.4">ULN2003</text>
<text x="114.2" y="129.1">U3</text>
<text x="153.6" y="130.4">U4</text>
<text x="37.1" y="132.9">COM</text>
<text x="79.1" y="134.2">COM</text>
<text x="118.4" y="135.5">COM</text>
<text x="150.6" y="132.7">ULN2003</text>
<text x="157.8" y="136.8">COM</text>
<text x="27.2" y="138">I1</text>
<text x="27.2" y="140.6">I2</text>
<text x="27.2" y="143.1">I3</text>
<text x="38.7" y="138">O1</text>
<text x="38.7" y="140.6">O2</text>
<text x="38.7" y="143.1">O3</text>
<text x="69.1" y="139.3">I1</text>
<text x="69.1" y="141.8">I2</text>
<text x="80.6" y="139.3">O1</text>
<text x="80.6" y="141.8">O2</text>
<text x="108.5" y="140.6">I1</text>
<text x="108.5" y="143.1">I2</text>
<text x="119.9" y="140.6">O1</text>
<text x="119.9" y="143.1">O2</text>
<text x="147.8" y="141.8">I1</text>
<text x="159.3" y="141.8">O1</text>
<text x="27.2" y="145.6">I4</text>
<text x="27.2" y="148.2">I5</text>
<text x="38.7" y="145.6">O4</text>
<text x="38.7" y="148.2">O5</text>
<text x="69.1" y="144.4">I3</text>
<text x="69.1" y="146.9">I4</text>
<text x="69.1" y="149.5">I5</text>
<text x="80.6" y="144.4">O3</text>
<text x="80.6" y="146.9">O4</text>
<text x="80.6" y="149.5">O5</text>
<text x="108.5" y="145.6">I3</text>
<text x="108.5" y="148.2">I4</text>
<text x="119.9" y="145.6">O3</text>
<text x="119.9" y="148.2">O4</text>
<text x="147.8" y="144.4">I2</text>
<text x="147.8" y="146.9">I3</text>
<text x="147.8" y="149.5">I4</text>
<text x="159.3" y="144.4">O2</text>
<text x="159.3" y="146.9">O3</text>
<text x="159.3" y="149.5">O4</text>
<text x="27.2" y="150.7">I6</text>
<text x="27.2" y="153.3">I7</text>
<text x="35.2" y="154.4" transform="rotate(-90 35.2 154.4)">GND</text>
<text x="38.7" y="150.7">O6</text>
<text x="38.7" y="153.3">O7</text>
<text x="69.1" y="152">I6</text>
<text x="69.1" y="154.5">I7</text>
<text x="77.1" y="155.7" transform="rotate(-90 77.1 155.7)">GND</text>
<text x="80.6" y="152">O6</text>
<text x="80.6" y="154.5">O7</text>
<text x="108.5" y="150.7">I5</text>
<text x="108.5" y="153.3">I6</text>
<text x="108.5" y="155.8">I7</text>
<text x="119.9" y="150.7">O5</text>
<text x="119.9" y="153.3">O6</text>
<text x="119.9" y="155.8">O7</text>
<text x="147.8" y="152">I5</text>
<text x="147.8" y="154.5">I6</text>
<text x="159.3" y="152">O5</text>
<text x="159.3" y="154.5">O6</text>
<text x="14" y="160.9">GNDREF</text>
<text x="116.4" y="157" transform="rotate(-90 116.4 157)">GND</text>
<text x="147.8" y="157.1">I7</text>
<text x="155.8" y="158.2" transform="rotate(-90 155.8 158.2)">GND</text>
<text x="159.3" y="157.1">O7</text>
<text x="52.1" y="166">GNDREF</text>
<text x="94" y="163.4">GNDREF</text>
<text x="133.4" y="164.7">GNDREF</text>
<text x="34.3" y="175.3">M5</text>
<text x="34.3" y="177.8">Stepper_Motor_bipolar</text>
<text x="76.2" y="176.5">M2</text>
<text x="76.2" y="179.1">Stepper_Motor_bipolar</text>
<text x="115.6" y="177.8">M3</text>
<text x="154.9" y="179.1">M4</text>
<text x="115.6" y="180.4">Stepper_Motor_bipolar</text>
<text x="154.9" y="181.6">Stepper_Motor_bipolar</text>
</g>
<g font-size="1.8" fill="#a90000">
<text x="175" y="19.8" transform="rotate(-90 175 19.8)">6</text>
<text x="165.7" y="25.1">2</text>
<text x="183.4" y="25.1">7</text>
<text x="165.7" y="30.2">4</text>
<text x="183.4" y="30.2">5</text>
<text x="175" y="37.5" transform="rotate(-90 175 37.5)">3</text>
<text x="55.6" y="45.8" transform="rotate(-90 55.6 45.8)">16</text>
<text x="58.2" y="45.8" transform="rotate(-90 58.2 45.8)">15</text>
<text x="65.8" y="45.2" transform="rotate(-90 65.8 45.2)">1</text>
<text x="97.5" y="44.5" transform="rotate(-90 97.5 44.5)">28</text>
<text x="100.1" y="44.5" transform="rotate(-90 100.1 44.5)">27</text>
<text x="102.6" y="44.5" transform="rotate(-90 102.6 44.5)">26</text>
<text x="105.2" y="44.5" transform="rotate(-90 105.2 44.5)">25</text>
<text x="107.7" y="44.5" transform="rotate(-90 107.7 44.5)">24</text>
<text x="110.2" y="44.5" transform="rotate(-90 110.2 44.5)">23</text>
<text x="112.8" y="44.5" transform="rotate(-90 112.8 44.5)">22</text>
<text x="115.3" y="44.5" transform="rotate(-90 115.3 44.5)">21</text>
<text x="117.9" y="44.5" transform="rotate(-90 117.9 44.5)">20</text>
<text x="120.4" y="44.5" transform="rotate(-90 120.4 44.5)">19</text>
<text x="122.9" y="44.5" transform="rotate(-90 122.9 44.5)">18</text>
<text x="125.5" y="44.5" transform="rotate(-90 125.5 44.5)">17</text>
<text x="128" y="44.5" transform="rotate(-90 128 44.5)">16</text>
<text x="130.6" y="44.5" transform="rotate(-90 130.6 44.5)">15</text>
<text x="35.5" y="53.1">10</text>
<text x="74.2" y="50.5">9</text>
<text x="87.6" y="51.8">29</text>
<text x="139" y="51.8">8</text>
<text x="198.7" y="48">1</text>
<text x="198.7" y="50.5">2</text>
<text x="198.7" y="53.1">3</text>
<text x="74.2" y="55.6">8</text>
<text x="88.2" y="54.4">6</text>
<text x="88.2" y="56.9">7</text>
<text x="139" y="56.9">4</text>
<text x="139" y="59.4">5</text>
<text x="45.5" y="62.9" transform="rotate(-90 45.5 62.9)">7</text>
<text x="48" y="62.9" transform="rotate(-90 48 62.9)">6</text>
<text x="50.5" y="62.9" transform="rotate(-90 50.5 62.9)">5</text>
<text x="53.1" y="62.9" transform="rotate(-90 53.1 62.9)">4</text>
<text x="55.6" y="63.5" transform="rotate(-90 55.6 63.5)">11</text>
<text x="58.2" y="63.5" transform="rotate(-90 58.2 63.5)">12</text>
<text x="60.7" y="63.5" transform="rotate(-90 60.7 63.5)">13</text>
<text x="63.2" y="63.5" transform="rotate(-90 63.2 63.5)">14</text>
<text x="65.8" y="62.9" transform="rotate(-90 65.8 62.9)">3</text>
<text x="68.3" y="62.9" transform="rotate(-90 68.3 62.9)">2</text>
<text x="95" y="67.4" transform="rotate(-90 95 67.4)">32</text>
<text x="97.5" y="67.4" transform="rotate(-90 97.5 67.4)">31</text>
<text x="102.6" y="67.4" transform="rotate(-90 102.6 67.4)">14</text>
<text x="105.2" y="67.4" transform="rotate(-90 105.2 67.4)">13</text>
<text x="107.7" y="67.4" transform="rotate(-90 107.7 67.4)">12</text>
<text x="110.2" y="67.4" transform="rotate(-90 110.2 67.4)">11</text>
<text x="112.8" y="67.4" transform="rotate(-90 112.8 67.4)">10</text>
<text x="115.3" y="66.7" transform="rotate(-90 115.3 66.7)">9</text>
<text x="120.4" y="67.4" transform="rotate(-90 120.4 67.4)">30</text>
<text x="125.5" y="66.7" transform="rotate(-90 125.5 66.7)">2</text>
<text x="130.6" y="66.7" transform="rotate(-90 130.6 66.7)">3</text>
<text x="159.3" y="73.4">4</text>
<text x="182.2" y="73.4">1</text>
<text x="208.8" y="73.4">1</text>
<text x="159.3" y="78.5">2</text>
<text x="171.2" y="83.3" transform="rotate(-90 171.2 83.3)">3</text>
<text x="182.2" y="78.5">5</text>
<text x="208.8" y="78.5">2</text>
<text x="59.6" y="89.9">4</text>
<text x="68.3" y="85.8" transform="rotate(-90 68.3 85.8)">16</text>
<text x="75.5" y="89.9">14</text>
<text x="109.8" y="89.9">14</text>
<text x="119.1" y="85.8" transform="rotate(-90 119.1 85.8)">16</text>
<text x="126.9" y="89.9">4</text>
<text x="59.6" y="92.5">5</text>
<text x="59.6" y="95">6</text>
<text x="75.5" y="92.5">15</text>
<text x="75.5" y="95">13</text>
<text x="109.8" y="92.5">15</text>
<text x="109.8" y="95">13</text>
<text x="126.9" y="92.5">5</text>
<text x="126.9" y="95">6</text>
<text x="59.6" y="97.5">7</text>
<text x="59.6" y="100.1">9</text>
<text x="126.9" y="97.5">7</text>
<text x="126.9" y="100.1">9</text>
<text x="59" y="102.6">10</text>
<text x="59" y="105.2">11</text>
<text x="59" y="107.7">12</text>
<text x="76.1" y="102.6">1</text>
<text x="76.1" y="105.2">2</text>
<text x="76.1" y="107.7">3</text>
<text x="110.4" y="102.6">1</text>
<text x="110.4" y="105.2">2</text>
<text x="110.4" y="107.7">3</text>
<text x="126.3" y="102.6">10</text>
<text x="126.3" y="105.2">11</text>
<text x="126.3" y="107.7">12</text>
<text x="68.3" y="114.4" transform="rotate(-90 68.3 114.4)">8</text>
<text x="119.1" y="114.4" transform="rotate(-90 119.1 114.4)">8</text>
<text x="42.5" y="131.8">9</text>
<text x="24.7" y="136.9">1</text>
<text x="41.9" y="136.9">16</text>
<text x="84.4" y="133.1">9</text>
<text x="123.8" y="134.4">9</text>
<text x="163.1" y="135.6">9</text>
<text x="24.7" y="139.4">2</text>
<text x="24.7" y="142">3</text>
<text x="41.9" y="139.4">15</text>
<text x="41.9" y="142">14</text>
<text x="66.6" y="138.2">1</text>
<text x="66.6" y="140.7">2</text>
<text x="66.6" y="143.3">3</text>
<text x="83.8" y="138.2">16</text>
<text x="83.8" y="140.7">15</text>
<text x="83.8" y="143.3">14</text>
<text x="106" y="139.4">1</text>
<text x="106" y="142">2</text>
<text x="123.1" y="139.4">16</text>
<text x="123.1" y="142">15</text>
<text x="145.3" y="140.7">1</text>
<text x="145.3" y="143.3">2</text>
<text x="162.5" y="140.7">16</text>
<text x="162.5" y="143.3">15</text>
<text x="24.7" y="144.5">4</text>
<text x="24.7" y="147.1">5</text>
<text x="24.7" y="149.6">6</text>
<text x="41.9" y="144.5">13</text>
<text x="41.9" y="147.1">12</text>
<text x="41.9" y="149.6">11</text>
<text x="66.6" y="145.8">4</text>
<text x="66.6" y="148.3">5</text>
<text x="83.8" y="145.8">13</text>
<text x="83.8" y="148.3">12</text>
<text x="106" y="144.5">3</text>
<text x="106" y="147.1">4</text>
<text x="106" y="149.6">5</text>
<text x="123.1" y="144.5">14</text>
<text x="123.1" y="147.1">13</text>
<text x="123.1" y="149.6">12</text>
<text x="145.3" y="145.8">3</text>
<text x="145.3" y="148.3">4</text>
<text x="162.5" y="145.8">14</text>
<text x="162.5" y="148.3">13</text>
<text x="24.7" y="152.1">7</text>
<text x="41.9" y="152.1">10</text>
<text x="66.6" y="150.9">6</text>
<text x="66.6" y="153.4">7</text>
<text x="83.8" y="150.9">11</text>
<text x="83.8" y="153.4">10</text>
<text x="106" y="152.1">6</text>
<text x="106" y="154.7">7</text>
<text x="123.1" y="152.1">11</text>
<text x="123.1" y="154.7">10</text>
<text x="145.3" y="150.9">5</text>
<text x="145.3" y="153.4">6</text>
<text x="145.3" y="156">7</text>
<text x="162.5" y="150.9">12</text>
<text x="162.5" y="153.4">11</text>
<text x="162.5" y="156">10</text>
<text x="34" y="156.9" transform="rotate(-90 34 156.9)">8</text>
<text x="75.9" y="158.2" transform="rotate(-90 75.9 158.2)">8</text>
<text x="115.3" y="159.5" transform="rotate(-90 115.3 159.5)">8</text>
<text x="154.7" y="160.7" transform="rotate(-90 154.7 160.7)">8</text>
<text x="22.2" y="173.7">3</text>
<text x="26.4" y="170.9" transform="rotate(-90 26.4 170.9)">1</text>
<text x="31.5" y="170.9" transform="rotate(-90 31.5 170.9)">2</text>
<text x="68.3" y="172.2" transform="rotate(-90 68.3 172.2)">1</text>
<text x="73.4" y="172.2" transform="rotate(-90 73.4 172.2)">2</text>
<text x="107.7" y="173.4" transform="rotate(-90 107.7 173.4)">1</text>
<text x="112.8" y="173.4" transform="rotate(-90 112.8 173.4)">2</text>
<text x="22.2" y="178.8">4</text>
<text x="64.1" y="175">3</text>
<text x="103.4" y="176.3">3</text>
<text x="142.8" y="177.5">3</text>
<text x="147.1" y="174.7" transform="rotate(-90 147.1 174.7)">1</text>
<text x="152.1" y="174.7" transform="rotate(-90 152.1 174.7)">2</text>
<text x="64.1" y="180.1">4</text>
<text x="103.4" y="181.4">4</text>
<text x="142.8" y="182.6">4</text>
</g>
<g font-size="1.8" fill="#0f0f0f">
<text x="184.1" y="73.1">12V</text>
<text x="148.6" y="78.2">5V</text>
</g>
</svg>
